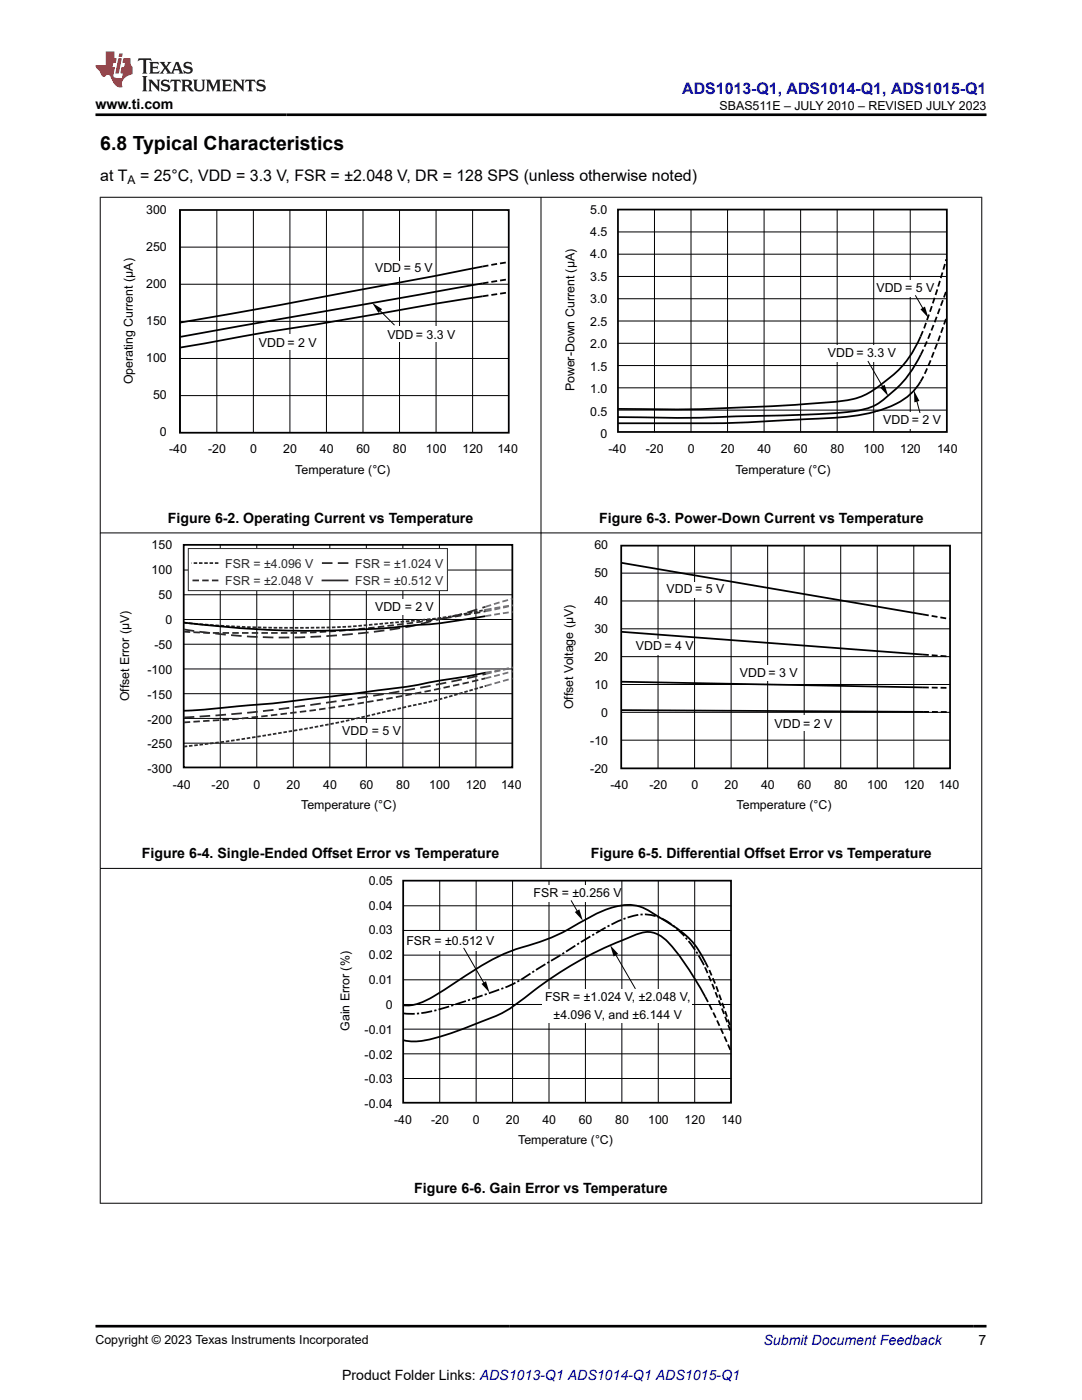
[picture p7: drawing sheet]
<svg xmlns="http://www.w3.org/2000/svg" width="216mm" height="279mm" viewBox="0 0 216 279" stroke-linecap="round" stroke-linejoin="round" font-family="sans-serif">
<g fill="none" stroke="#000" stroke-width=".2">
<path d="M35.9 49.3h65.6M35.9 56.7h65.6M36 41.9v44.5M43.3 41.9v44.5M50.6 41.9v44.5M57.8 41.9v44.5M65.1 41.9v44.5M72.4 41.9v44.5M79.7 41.9v44.5M87 41.9v44.5M94.3 41.9v44.5M35.9 64.1h65.6"/>
<path d="M35.9 79h65.6M35.9 71.5h65.6"/>
</g>
<path d="M35.9 41.9h65.6v44.5h-65.6z" fill="none" stroke="#000" stroke-width=".35"/>
<g fill="#fff">
<path d="M75 52.1h10v3.1h-10z" fill-rule="evenodd"/>
<path d="M52.1 66.6h11.3v3.1h-11.3z" fill-rule="evenodd"/>
<path d="M77.7 65.1h13.4v3.1h-13.4z" fill-rule="evenodd"/>
</g>
<path d="M74.2 60.4l2 1.3-.7 .7z" fill="#000"/>
<g fill="none" stroke="#000" stroke-width=".2">
<path d="M123.3 46.3h65.6M123.3 50.7h65.6M123.3 55.2h65.6M123.3 59.6h65.6M130.6 41.8v44.5M137.9 41.8v44.5M145.2 41.8v44.5M152.5 41.8v44.5M159.8 41.8v44.5M167 41.8v44.5M174.3 41.8v44.5M181.6 41.8v44.5"/>
<path d="M75.3 61.4l3.4 3.5M123.3 64.1h65.6M123.3 68.5h65.6M123.3 73h65.6M123.3 77.4h65.6M123.3 81.8h65.6"/>
</g>
<path d="M96.3 53.2l-40.5 7.7-19.8 3.5M96.3 56.6l-60.3 10.6M96.3 59.1l-43.3 7.2-17 3.1M123.3 41.8h65.6v44.4h-65.6z" fill="none" stroke="#000" stroke-width=".35"/>
<path d="M96.3 53.2l5.2-.9M96.3 56.6l5.2-.9M96.3 59.1l5.2-.8" fill="none" stroke="#000" stroke-width=".35" stroke-dasharray="1.2 .6" stroke-linecap="butt"/>
<path d="M164.9 68.9h13.1v3.2h-13.1z" fill-rule="evenodd" fill="#fff"/>
<path d="M183.7 76.2a12.5 12.5 0 0 1-7.5 5.5 51.6 51.6 0 0 1-15.2 1.9 379.2 379.2 0 0 1-35 .9h-2.7M183.7 67.2a21 21 0 0 1-8 9.6 14.4 14.4 0 0 1-9.1 3.4l-13.6 .9a340.5 340.5 0 0 1-29.7 .5M183.7 70.8a23.6 23.6 0 0 1-9.5 10.3 32.3 32.3 0 0 1-10.4 1.5l-12.2 .4a360.2 360.2 0 0 1-28.3 .2" fill="none" stroke="#000" stroke-width=".35"/>
<g fill="#fff">
<path d="M176.1 55.9h9.3v3.3h-9.3z" fill-rule="evenodd"/>
<path d="M174.9 82.3h13.1v3.2h-13.1z" fill-rule="evenodd"/>
</g>
<path d="M175.6 77.3l.9-.5 .7 2.3zM182.4 77.9l1.1 2.1-1 .3zM183.7 61.7l.9-.5 .7 2.3z" fill="#000"/>
<g fill="none" stroke="#000" stroke-width=".2">
<path d="M182.6 58.9l1.9 3.3M173.2 72.1l3.3 5.7M182.7 79.3l.9 3.1M36.7 113.8h65.6M36.7 118.7h65.6M43.9 108.7v44.5M51.2 108.7v44.5M58.5 108.7v44.5M65.8 108.7v44.5M73.1 108.7v44.5M80.4 108.7v44.5M87.7 108.7v44.5"/>
<path d="M95 108.7v44.5M36.7 123.6h65.6M36.7 128.6h65.6M36.7 133.5h65.6M36.7 138.4h65.6M36.7 143.4h65.6M36.7 148.3h65.6"/>
</g>
<path d="M183.7 76.2a90.2 90.2 0 0 0 5.1-12.8M183.7 67.2a152.7 152.7 0 0 0 5.1-15.5M183.7 70.8a155.2 155.2 0 0 0 5.1-12.8" fill="none" stroke="#000" stroke-width=".35" stroke-dasharray="1.2 .6" stroke-linecap="butt"/>
<path d="M36.7 108.7h65.5v44.5h-65.5z" fill="none" stroke="#000" stroke-width=".35"/>
<path d="M75.9 119.5h9v3.1h-9z" fill-rule="evenodd" fill="#fff"/>
<path d="M96.9 123a140.7 140.7 0 0 1-17.1 2.1 197.2 197.2 0 0 1-43.1-.8M96.9 134.2l-8.5 1.5a297.3 297.3 0 0 1-21.2 3.2l-12.3 1.4-13.8 1.3-4.4 .2" fill="none" stroke="#000" stroke-width=".35"/>
<path d="M36.7 125.6a134.6 134.6 0 0 0 47.3-1.1l8.3-2 4.6-1.4M36.7 143.2l2.7-.2a408.6 408.6 0 0 0 57.5-8.5" fill="none" stroke="#2b292a" stroke-width=".35" stroke-dasharray="2.1 1.1" stroke-linecap="butt"/>
<path d="M36.7 126.1a367.6 367.6 0 0 0 29.4-.1 286.9 286.9 0 0 0 30.8-4M36.7 144.2l1.8-.1a336.7 336.7 0 0 0 58.4-8.7" fill="none" stroke="#2b292a" stroke-width=".35" stroke-dasharray="1.3 .6" stroke-linecap="butt"/>
<path d="M36.7 124.3a217 217 0 0 0 38.3 .3 162 162 0 0 0 20.9-2.7l1-.2M36.7 149a355.7 355.7 0 0 0 46-8.3 160.6 160.6 0 0 0 13.7-3.7l.6-.1" fill="none" stroke="#2b292a" stroke-width=".35" stroke-dasharray=".7 .4" stroke-linecap="butt"/>
<path d="M37.6 109.5h51.7v8.4h-51.7z" fill-rule="evenodd" fill="#fff"/>
<path d="M37.6 109.5h51.7v8.4h-51.7z" fill="none" stroke="#2b292a" stroke-width=".2"/>
<path d="M43.6 112.4h-5.4" fill="none" stroke="#2b292a" stroke-width=".35" stroke-dasharray=".7 .4" stroke-linecap="butt"/>
<path d="M43.6 115.8h-5.4" fill="none" stroke="#2b292a" stroke-width=".35" stroke-dasharray="1.3 .6" stroke-linecap="butt"/>
<path d="M69.5 112.4h-5.3" fill="none" stroke="#2b292a" stroke-width=".35" stroke-dasharray="2.1 1.1" stroke-linecap="butt"/>
<path d="M64.2 115.8h5.3" fill="none" stroke="#2b292a" stroke-width=".35"/>
<path d="M69 144.3h8.1v3.1h-8.1z" fill-rule="evenodd" fill="#fff"/>
<path d="M96.9 123l5.4-.9M96.9 121.1l5.4-1.6M96.9 135.4l5.4-1.4M96.9 121.7l5.4-.9M96.9 122l5.4-1.2M96.9 134.2l5.4-1M96.9 134.5l5.4-1.4M97 136.9l5.3-1.5" fill="none" stroke="#6f7174" stroke-width=".35" stroke-dasharray="1.2 .6" stroke-linecap="butt"/>
<path d="M124 112.3l60.2 10.3M124 108.9h65.6v44.4h-65.6zM124 136.1l60.2 1.1M124 126.1l60.2 4.5M124 141.7l60.2 .4" fill="none" stroke="#000" stroke-width=".35"/>
<g fill="none" stroke="#000" stroke-width=".2">
<path d="M124 119.9h65.6M124 114.4h65.6M131.3 108.9v44.4M138.6 108.9v44.4M145.9 108.9v44.4M153.2 108.9v44.4M160.5 108.9v44.4M167.8 108.9v44.4M175 108.9v44.4M182.3 108.9v44.4M124 131h65.6M124 125.5h65.6"/>
<path d="M124 136.6h65.6M124 142.2h65.6M124 147.7h65.6"/>
</g>
<g fill="#fff">
<path d="M147.8 132.8h10v3.1h-10z" fill-rule="evenodd"/>
<path d="M155 142.7h10.7v3h-10.7z" fill-rule="evenodd"/>
<path d="M133.2 116.1h10v3.1h-10z" fill-rule="evenodd"/>
<path d="M127 127.6h10.1v3.1h-10.1z" fill-rule="evenodd"/>
</g>
<path d="M184.2 137.2l5.3 .1M184.2 130.6l5.3 .4M184.2 122.6l5.3 .9M184.2 142.1h5.3" fill="none" stroke="#000" stroke-width=".35" stroke-dasharray="1.2 .6" stroke-linecap="butt"/>
<g fill="none" stroke="#000" stroke-width=".2">
<path d="M87.7 175.8v44.3M95 175.8v44.3M102.3 175.8v44.3M109.5 175.8v44.3M116.8 175.8v44.3M124.1 175.8v44.3M131.4 175.8v44.3M138.6 175.8v44.3M80.5 180.8h65.4M80.5 185.7h65.4M80.5 190.6h65.4M80.5 195.5h65.4"/>
<path d="M80.5 200.5h65.4M80.5 205.4h65.4M80.5 210.3h65.4M80.5 215.2h65.4"/>
</g>
<path d="M80.4 175.8h65.5v44.3h-65.5z" fill="none" stroke="#000" stroke-width=".35"/>
<g fill="#fff">
<path d="M81.6 185.9h16.7v4h-16.7z" fill-rule="evenodd"/>
<path d="M106.1 176.6h15.5v3.2h-15.5z" fill-rule="evenodd"/>
</g>
<path d="M96.1 196.4l.9-.6 .7 2.3zM114.7 182l.9-.5 .7 2.2zM121.7 188.6l1.6 1.8-.9 .5z" fill="#000"/>
<path d="M113.9 179.7l1.7 2.8M92.5 189.2l4.5 7.7M122.5 189.9l4.3 7.4" fill="none" stroke="#000" stroke-width=".2"/>
<path d="M140.7 198.9a57.5 57.5 0 0 0-7.9-11.4 5.1 5.1 0 0 0-6.1-.9 81.7 81.7 0 0 0-24 14 39.8 39.8 0 0 1-9 4.2l-2 .8a30.6 30.6 0 0 1-9.4 2.2l-1.8-.2M140.8 192l-.3-.4a16.3 16.3 0 0 0-7-7.4l-1.8-1a11.4 11.4 0 0 0-6.2-2.6 17.9 17.9 0 0 0-8.6 2.8 45.2 45.2 0 0 1-14.1 6.1 57.2 57.2 0 0 0-12.6 7 24.4 24.4 0 0 1-7.5 4l-1.5 .2-.8-.1" fill="none" stroke="#000" stroke-width=".35"/>
<path d="M80.6 202.2a25.7 25.7 0 0 0 10.9-1.9l4.1-1.4a35.5 35.5 0 0 0 10.3-4.7l3.4-2.1a189.1 189.1 0 0 1 13.8-8.2 10.1 10.1 0 0 1 9-.5 21.1 21.1 0 0 1 8.6 9.7" fill="none" stroke="#000" stroke-width=".35" stroke-dasharray="2.2 .4 .4 .4" stroke-linecap="butt"/>
<path d="M108.3 197.4h29.8v6.7h-29.8z" fill-rule="evenodd" fill="#fff"/>
<path d="M140.7 193.1l2.5 6.1 2.6 6.6M140.7 198.9l2 3.9 3.1 6.8M140.8 192a91 91 0 0 1 5 13" fill="none" stroke="#000" stroke-width=".35" stroke-dasharray="1.2 .6" stroke-linecap="butt"/>
<path d="M19.9 39.4h176.1M20 39.3v200.9M107.9 39.3v134.1M195.9 39.3v200.9M19.9 106.4h176.1M19.9 173.3h176.1M19.9 240.1h176.1" fill="none" stroke="#000" stroke-width=".2"/>
<path d="M27.7 11.6l-.2 .6 .5-.2h.6v.1v2.2l-.2 .4h1l-.2-.4v-2.2v-.1h.5l.5 .2-.1-.6zM29.8 12.4l.2 .3v1.6l-.2 .4h1.9l.1-.6a1.08 1.08 0 0 1-1.3 .2v-.7h.6l.4 .2v-.7l-.4 .2h-.6v-.5l.2-.2a1 1 0 0 1 1 .3l-.1-.5zM31.8 12.4l1 1.1-1 1.2h.9l-.2-.2 .4-.8 .5 .8-.2 .2h1.6l-.2-.2 .1-.5h1l.1 .5-.1 .2h.9l-.2-.4-.8-1.9h-.5l-1 2.1-.8-1.1 .9-1h-.8l.2 .2-.5 .6-.3-.6 .1-.2zM35.2 12.8l.4 1h-.8zM36.8 12.5a.65 .65 0 0 0-.2 .7 .65 .65 0 0 0 .6 .5l.7 .1 .1 .3a.79 .79 0 0 1-.7 .4 .79 .79 0 0 1-.7-.5l.1 .7 .2-.1a.93 .93 0 0 0 1.1 0 .93 .93 0 0 0 .4-.9 1.46 1.46 0 0 0-1.2-.6l-.1-.3a1.09 1.09 0 0 1 1.2 .2l-.2-.6-.1 .1-.6-.2zM28.4 15.2l.2 .4v2.2l-.2 .4h1l-.2-.4v-2.2l.2-.4zM29.6 15.9l.2 .4v1.5l-.2 .4h.8l-.3-.4v-1.3l1.7 1.8v-2l.2-.4h-.8l.2 .2 .1 1.1-1.2-1.3zM32.3 16a.65 .65 0 0 0-.2 .8 .65 .65 0 0 0 .7 .4l.6 .2 .1 .2a.79 .79 0 0 1-.7 .4 .79 .79 0 0 1-.7-.5l.1 .7 .2-.1a.93 .93 0 0 0 1.1 .1 .93 .93 0 0 0 .4-1 1.46 1.46 0 0 0-1.2-.5l-.1-.4a1.09 1.09 0 0 1 1.2 .2l-.2-.6-.1 .1-.6-.1zM34.1 15.9l-.1 .6a.63 .63 0 0 1 .7-.3l.1 1.6-.3 .4h1l-.2-.4v-1.6a.66 .66 0 0 1 .8 .3l-.1-.6zM36.2 15.9l.2 .4v1.5l-.2 .4h.9l-.2-.2v-.7h.5l.1 .2a.79 .79 0 0 0 1.2 .6l-1-.9a.61 .61 0 0 0 .6-.6 .61 .61 0 0 0-.5-.7zM36.9 16.2h.2a.47 .47 0 0 1 .5 .1 .47 .47 0 0 1 .1 .5l-.2 .1-.6 .1zM38.5 15.9l.2 .2a2.27 2.27 0 0 0 .4 2 1.04 1.04 0 0 0 1.7-.7v-1.3l.2-.2h-.8l.2 .4v1.1a.6 .6 0 0 1-.6 .6 .6 .6 0 0 1-.6-.6v-1.1l.3-.4zM41.1 15.9l.2 .4v1.5l-.2 .4h.7l-.2-.4v-1.4l.9 1.9 .8-1.9v1.4l-.2 .4h1l-.3-.4v-1.5l.3-.4h-.8l-.7 1.5-.7-1.5zM44.3 15.9l.2 .4v1.5l-.2 .4h1.9l.1-.6a1.09 1.09 0 0 1-1.3 .2v-.7h.6l.4 .2v-.6l-.4 .2h-.6v-.6l.2-.1a1.01 1.01 0 0 1 1 .3l-.1-.6zM46.4 15.9l.3 .4v1.5l-.3 .4h.8l-.2-.4v-1.3l1.6 1.8v-2l.2-.4h-.7l.2 .2v1.1l-1.2-1.3zM49 15.9l-.1 .6a.63 .63 0 0 1 .8-.3v1.6l-.3 .4h1l-.2-.4v-1.6a.66 .66 0 0 1 .8 .3l-.1-.6zM51.4 16a.65 .65 0 0 0-.2 .8 .65 .65 0 0 0 .6 .4l.6 .2 .2 .2a.79 .79 0 0 1-.8 .4 .79 .79 0 0 1-.6-.5l.1 .7 .2-.1a.93 .93 0 0 0 1 .1 .93 .93 0 0 0 .5-1 1.46 1.46 0 0 0-1.3-.5l-.1-.4a1.09 1.09 0 0 1 1.3 .2l-.2-.6-.2 .1-.5-.1z" fill="#231f20"/>
<path d="M21.1 10.3v2.7h-2.1l.1 .4 .9 1a.95 .95 0 0 0 .9 .9 .59 .59 0 0 1 .6-.4 .59 .59 0 0 1 .5 .3l.4 .8a1.59 1.59 0 0 0 2.1 1.4 1.61 1.61 0 0 1 1-2.3l1-.3-.1-1.5a1.59 1.59 0 0 1-.4-1.7h-1.4l-.2 .9h.5l-.1 .9h-.5l-.2 .9v.3l.4 .1-.2 .9h-.6a.73 .73 0 0 1-1.1-.7l.3-1.5h-.5l.2-.9h.5l.2-.9h-.5v-1.3zM23.6 11.6l-.6 3.1h.7l.6-3.1zM23.8 10.7l-.1 .6h.7l.1-.6z" fill="#ed1c24"/>
<path d="M19 22.9h177.8M19 264.7h177.8" fill="none" stroke="#000" stroke-width=".53"/>
<text font-size="3.9" x="20" y="29.9">6.8 Typical Characteristics</text>
<text font-size="3.2" fill="#00f" x="136.1" y="18.7">ADS1013-Q1, ADS1014-Q1, ADS1015-Q1</text>
<g font-size="3.2">
<text x="20" y="36.1">at T</text>
<text x="27.9" y="36.1">= 25°C, VDD = 3.3 V, FSR = ±2.048 V, DR = 128 SPS (unless otherwise noted)</text>
</g>
<g font-size="2.8">
<text x="19" y="21.8">www.ti.com</text>
<text x="33.5" y="104.3">Figure 6-2. Operating Current vs Temperature</text>
<text x="119.6" y="104.4">Figure 6-3. Power-Down Current vs Temperature</text>
<text x="28.3" y="171.3">Figure 6-4. Single-Ended Offset Error vs Temperature</text>
<text x="117.9" y="171.3">Figure 6-5. Differential Offset Error vs Temperature</text>
<text x="82.6" y="238.1">Figure 6-6. Gain Error vs Temperature</text>
<text x="195.3" y="268.5">7</text>
<text x="68.3" y="275.3">Product Folder Links: ADS1013-Q1 ADS1014-Q1 ADS1015-Q1</text>
</g>
<text font-size="2.8" fill="#00f" x="152.4" y="268.5">Submit Document Feedback</text>
<g font-size="2.5">
<text x="143.6" y="21.9">SBAS511E – JULY 2010 – REVISED JULY 2023</text>
<text x="29.2" y="42.6">300</text>
<text x="117.8" y="42.6">5.0</text>
<text x="117.8" y="47.1">4.5</text>
<text x="29.2" y="50">250</text>
<text x="117.8" y="51.6">4.0</text>
<text x="29.2" y="57.4">200</text>
<text x="74.8" y="54.3">VDD = 5 V</text>
<text x="117.8" y="56.1">3.5</text>
<text x="174.9" y="58.3">VDD = 5 V</text>
<text x="29.2" y="64.9">150</text>
<text x="117.8" y="60.5">3.0</text>
<text x="117.8" y="65">2.5</text>
<text x="51.7" y="69.2">VDD = 2 V</text>
<text x="77.3" y="67.6">VDD = 3.3 V</text>
<text x="117.8" y="69.5">2.0</text>
<text x="165.2" y="71.2">VDD = 3.3 V</text>
<text x="26.5" y="76.7" transform="rotate(-90 26.5 76.7)">Operating Current (µA)</text>
<text x="29.2" y="72.3">100</text>
<text x="117.8" y="74">1.5</text>
<text x="30.5" y="79.7">50</text>
<text x="114.7" y="78.1" transform="rotate(-90 114.7 78.1)">Power-Down Current (µA)</text>
<text x="117.8" y="78.5">1.0</text>
<text x="117.8" y="82.9">0.5</text>
<text x="31.9" y="87.1">0</text>
<text x="119.8" y="87.4">0</text>
<text x="176.2" y="84.6">VDD = 2 V</text>
<text x="33.7" y="90.4">-40</text>
<text x="41.5" y="90.4">-20</text>
<text x="49.9" y="90.4">0</text>
<text x="56.5" y="90.4">20</text>
<text x="58.9" y="94.6">Temperature (°C)</text>
<text x="63.8" y="90.4">40</text>
<text x="71.1" y="90.4">60</text>
<text x="78.4" y="90.4">80</text>
<text x="85" y="90.4">100</text>
<text x="92.3" y="90.4">120</text>
<text x="99.3" y="90.4">140</text>
<text x="121.4" y="90.4">-40</text>
<text x="128.9" y="90.4">-20</text>
<text x="137.2" y="90.4">0</text>
<text x="143.8" y="90.4">20</text>
<text x="146.8" y="94.6">Temperature (°C)</text>
<text x="151.1" y="90.4">40</text>
<text x="158.4" y="90.4">60</text>
<text x="165.7" y="90.4">80</text>
<text x="172.3" y="90.4">100</text>
<text x="179.6" y="90.4">120</text>
<text x="187" y="90.4">140</text>
<text x="30.2" y="109.6">150</text>
<text x="118.6" y="109.6">60</text>
<text x="30.2" y="114.6">100</text>
<text x="31.6" y="119.6">50</text>
<text x="118.6" y="115.2">50</text>
<text x="133" y="118.4">VDD = 5 V</text>
<text x="33" y="124.5">0</text>
<text x="74.9" y="122">VDD = 2 V</text>
<text x="118.6" y="120.8">40</text>
<text x="30.8" y="129.5">-50</text>
<text x="118.6" y="126.3">30</text>
<text x="118.6" y="131.9">20</text>
<text x="126.9" y="129.8">VDD = 4 V</text>
<text x="29.4" y="134.5">-100</text>
<text x="118.6" y="137.5">10</text>
<text x="147.6" y="135.1">VDD = 3 V</text>
<text x="25.8" y="139.9" transform="rotate(-90 25.8 139.9)">Offset Error (µV)</text>
<text x="29.4" y="139.4">-150</text>
<text x="114.3" y="141.5" transform="rotate(-90 114.3 141.5)">Offset Voltage (µV)</text>
<text x="120" y="143.1">0</text>
<text x="29.4" y="144.4">-200</text>
<text x="29.4" y="149.4">-250</text>
<text x="68.3" y="146.7">VDD = 5 V</text>
<text x="117.8" y="148.6">-10</text>
<text x="154.5" y="145.2">VDD = 2 V</text>
<text x="29.4" y="154.3">-300</text>
<text x="117.8" y="154.2">-20</text>
<text x="34.5" y="157.4">-40</text>
<text x="42.2" y="157.4">-20</text>
<text x="50.6" y="157.4">0</text>
<text x="57.2" y="157.4">20</text>
<text x="60.1" y="161.5">Temperature (°C)</text>
<text x="64.5" y="157.4">40</text>
<text x="71.8" y="157.4">60</text>
<text x="79.1" y="157.4">80</text>
<text x="85.7" y="157.4">100</text>
<text x="93" y="157.4">120</text>
<text x="100" y="157.4">140</text>
<text x="121.8" y="157.4">-40</text>
<text x="129.6" y="157.4">-20</text>
<text x="138" y="157.4">0</text>
<text x="144.6" y="157.4">20</text>
<text x="147" y="161.5">Temperature (°C)</text>
<text x="151.8" y="157.4">40</text>
<text x="159.1" y="157.4">60</text>
<text x="166.4" y="157.4">80</text>
<text x="173" y="157.4">100</text>
<text x="180.3" y="157.4">120</text>
<text x="187.3" y="157.4">140</text>
<text x="73.6" y="176.6">0.05</text>
<text x="106.5" y="179">FSR = ±0.256 V</text>
<text x="73.6" y="181.5">0.04</text>
<text x="73.6" y="186.5">0.03</text>
<text x="73.6" y="191.4">0.02</text>
<text x="81.1" y="188.6">FSR = ±0.512 V</text>
<text x="73.6" y="196.4">0.01</text>
<text x="77" y="201.4">0</text>
<text x="108.8" y="199.8">FSR = ±1.024 V, ±2.048 V,</text>
<text x="110.5" y="203.3">±4.096 V, and ±6.144 V</text>
<text x="69.7" y="205.7" transform="rotate(-90 69.7 205.7)">Gain Error (%)</text>
<text x="72.8" y="206.3">-0.01</text>
<text x="72.8" y="211.3">-0.02</text>
<text x="72.8" y="216.2">-0.03</text>
<text x="72.8" y="221.2">-0.04</text>
<text x="78.6" y="224.2">-40</text>
<text x="86" y="224.2">-20</text>
<text x="94.4" y="224.2">0</text>
<text x="101" y="224.2">20</text>
<text x="108.2" y="224.2">40</text>
<text x="115.5" y="224.2">60</text>
<text x="122.8" y="224.2">80</text>
<text x="129.3" y="224.2">100</text>
<text x="136.6" y="224.2">120</text>
<text x="144" y="224.2">140</text>
<text x="103.4" y="228.4">Temperature (°C)</text>
<text x="19" y="268.2">Copyright © 2023 Texas Instruments Incorporated</text>
</g>
<g font-size="2.5" fill="#2b292a">
<text x="44.9" y="113.3">FSR = ±4.096 V</text>
<text x="70.9" y="113.3">FSR = ±1.024 V</text>
<text x="44.9" y="116.7">FSR = ±2.048 V</text>
<text x="70.9" y="116.7">FSR = ±0.512 V</text>
</g>
<text font-size="2.4" x="25.5" y="36.7">A</text>
</svg>
